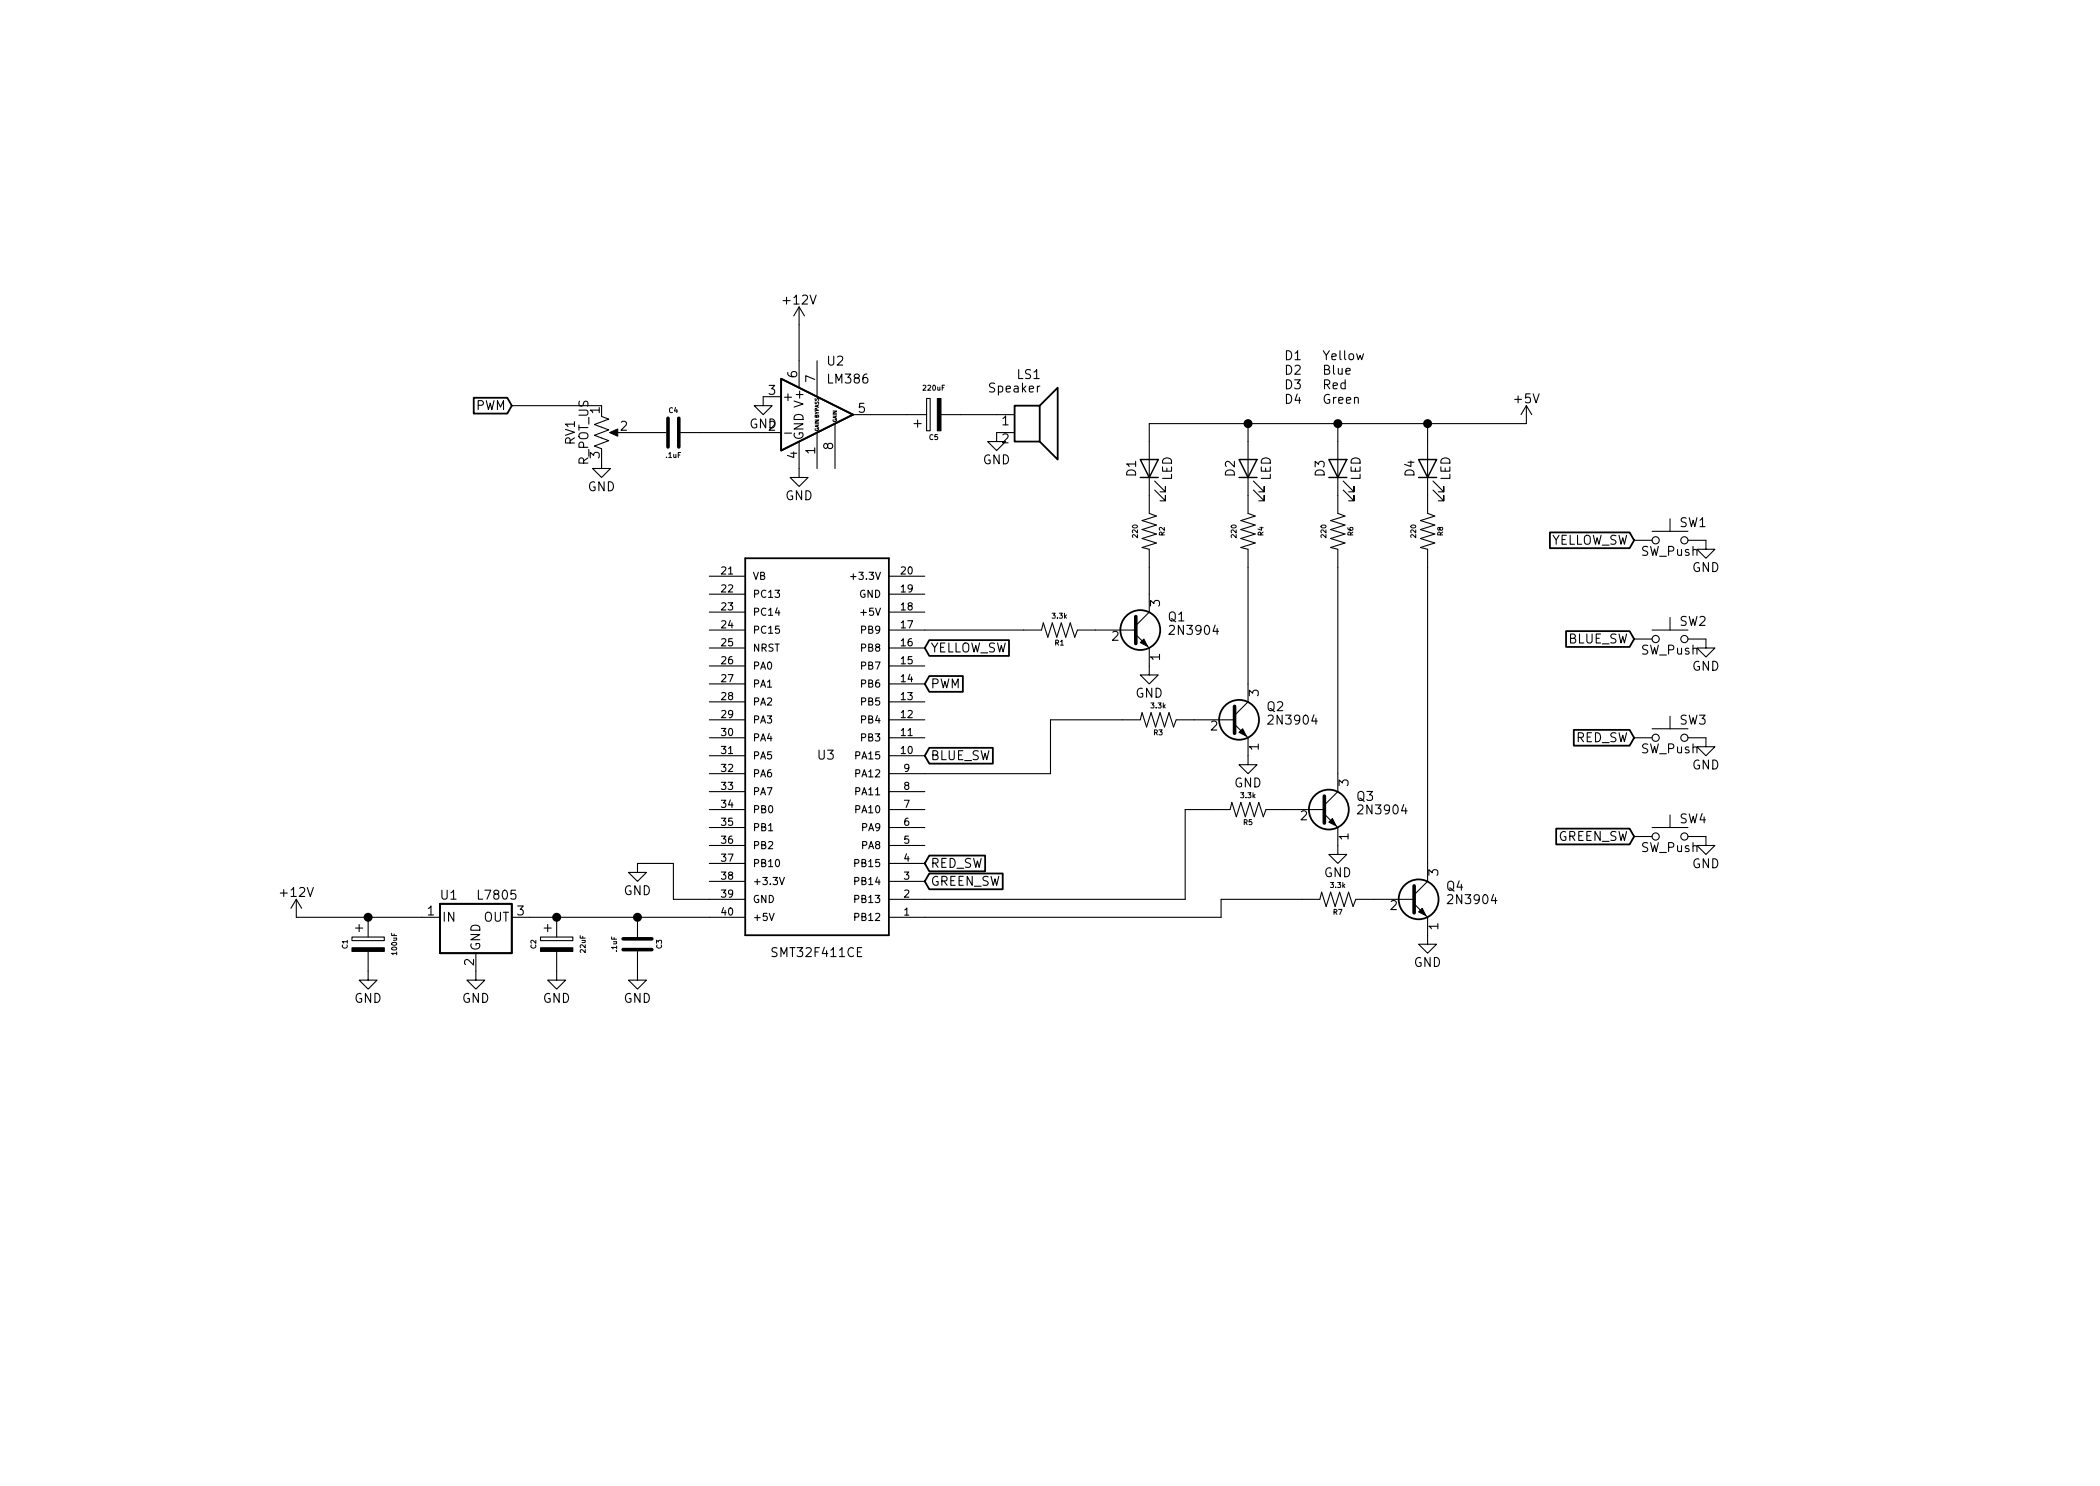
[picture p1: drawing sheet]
<svg xmlns="http://www.w3.org/2000/svg" width="297mm" height="210mm" viewBox="0 0 297 210" stroke-linecap="round" stroke-linejoin="round" font-family="sans-serif">
<g fill="none" stroke="#000" stroke-width=".15">
<path d="M72.4 57.4h12.7M85.1 58.9l1 .4-2 .8 2 .7-2 .8 2 .8-2 .7 1 .4M110.5 56.1h-2.6v1.3h1.3l-1.3 1.3-1.2-1.3h1.2M113 43.4v11.5M113 43.4l-.7 1.3M113 43.4l.8 1.3M115.6 51v5.1M118.1 59.9v6.4M120.6 58.7h10.5M129.3 59.9h1M129.8 59.4v1M131.1 56.4h.5v4.6h-.5z"/>
<path d="M133.1 58.7h10.4M176.5 59.9v12.7l1 .4-2 .7 2 .6-2 .6 2 .7-2 .6 2 .6-2 .7 1 .2v21.6l-1.9 1.9M187.4 52.3l.5-.1 .1-.2v-.2l-.2-.1h-.4v1.3h.4l.2-.2 .1-.3-.3-.2M188.6 54.6l.6-.1-.1-.3h-.4l-.1 .2v.6h.5M188.6 51.7v1.1l.2 .2M189.2 59.9v12.7l1 .4-2 .7 2 .6-2 .6 2 .7-2 .6 2 .6-2 .7 1 .2v34.3l-1.9 1.9M189.3 52.1v.7a.31 .31 0 0 0 .5 .1v-.1M189.8 52.1v.9M190.3 54.2h-.4l-.2 .2v.4l.1 .2h.5M190.3 53.7v1.3M190.4 52.5l.6-.1-.1-.2-.3-.1-.2 .2v.6h.5M190.4 56.6l.7-.1-.1-.2-.4-.1-.2 .2 .1 .6h.5"/>
<path d="M190.9 50.2l.2-.1 .3 .1 .1 .5-.2 .1-.2 .1-.2-.1zM191.6 56.4v-.1a.31 .31 0 0 1 .5 .1v.7M191.6 56.2v.9M191.9 50.1l.2 .8 .3-.6 .2 .6 .3-.8M201.9 59.9v12.7l1 .4-2 .7 2 .6-2 .6 2 .7-2 .6 2 .6-2 .7 1 .2v47l-1.9 1.9M215.9 57.4v2.5h-53.3v12.7l1 .4-2.1 .7 2.1 .6-2.1 .6 2.1 .7-2.1 .6 2.1 .6-2.1 .7 1.1 .2v8.9l-1.9 1.9M215.9 57.4l-.8 1.3M215.9 57.4l.8 1.3M85.1 65v1.3h1.3l-1.3 1.3-1.3-1.3h1.3M86.6 61.2h1M88.9 61.2h5.3M96.3 61.2h14.2"/>
<path d="M111 61.3h1M113 62.5v5.1h1.3l-1.3 1.2-1.2-1.2h1.2M115.6 61.2v5.1M143.5 61.2h-2.5v1.3h1.2l-1.2 1.2-1.3-1.2h1.3M163.3 69.3l1.5 1.6v-.8v.8h-.7M163.3 68.1l1.5 1.5v-.8v.8h-.7M177.3 69.3l1.5 1.6v-.8v.8h-.7M177.3 68.1l1.5 1.5v-.8v.8h-.7M190 69.3l1.5 1.6v-.8v.8h-.7M190 68.1l1.5 1.5v-.8v.8h-.7M202.7 69.3l1.5 1.6v-.8v.8h-.7M202.7 68.1l1.5 1.5v-.8v.8h-.7"/>
<path d="M231.1 76.4h2.6M233.7 75.2h5.1M236.2 73.4v1.8M238.8 76.4h2.5v1.3h1.3l-1.3 1.3-1.3-1.3h1.3M100.3 89.1h5.1M100.3 99.3h5.1M100.3 96.8h5.1M100.3 94.2h5.1M100.3 91.7h5.1M100.3 86.6h5.1M100.3 84.1h5.1M100.3 81.5h5.1"/>
<path d="M120.3 81.6h.8M125.7 89.1h21.6l.3-1 .6 2.1 .6-2.1 .7 2.1 .6-2.1 .6 2.1 .7-2.1 .6 2.1 .4-1.1h8.3M125.7 99.3h5.1M125.7 96.8h5.1M125.7 94.2h5.1M125.7 91.7h5.1M125.7 86.6h5.1M125.7 84.1h5.1M125.7 81.5h5.1M160.7 89.8l1.9 1.9v3.8h1.2l-1.2 1.3-1.3-1.3h1.3M231.1 90.4h2.6M233.7 89.1h5.1"/>
<path d="M236.2 87.4v1.7M238.8 90.4h2.5v1.3h1.3l-1.3 1.3-1.3-1.3h1.3M100.3 101.8h5.1M100.3 114.5h5.1M100.3 104.4h5.1M100.3 117.1h5.1M100.3 106.9h5.1M100.3 109.5h5.1M100.3 112h5.1M100.3 119.6h5.1M125.7 101.8h5.1M125.7 114.5h5.1"/>
<path d="M125.7 104.4h5.1M125.7 117.1h5.1M125.7 106.9h5.1M125.7 112h5.1M125.7 119.6h5.1M174.6 102.5l1.9 1.9v3.8h1.3l-1.3 1.3-1.2-1.3h1.2M174.6 101.8h-8.2l-.4 1.1-.6-2.1-.7 2.1-.6-2.1-.7 2.1-.6-2.1-.6 2.1-.7-2.1-.2 1h-12.7v7.7h-22.9M187.3 115.2l1.9 1.9v3.8h1.3l-1.3 1.3-1.2-1.3h1.2M187.3 114.5h-8.2l-.4 1.1-.6-2.1-.7 2.1-.6-2.1-.7 2.1-.6-2.1-.6 2.1-.7-2.1-.2 1h-6.4v12.7h-41.9M231.1 104.4h2.6M231.1 118.4h2.6M233.7 103.1h5.1"/>
<path d="M233.7 117.1h5.1M236.2 101.3v1.8M236.2 115.3v1.8M238.8 118.4h2.5v1.2h1.3l-1.3 1.3-1.3-1.3h1.3M238.8 104.4h2.5v1.3h1.3l-1.3 1.2-1.3-1.2h1.3M41.9 127.2l-.8 1.3M41.9 127.2v2.6h20.3M41.9 127.2l.8 1.3M49.8 132.6h4.6v.5h-4.6zM50.3 131.3h1M50.8 130.8v1M52.1 134.6v4.1h1.2l-1.2 1.2-1.3-1.2h1.3"/>
<path d="M52.1 129.8v2.8M67.3 134.9v3.8h1.3l-1.3 1.2-1.3-1.2h1.3M72.4 129.8h33M76.5 132.6h4.5v.5h-4.5zM77 131.3h1M77.5 130.8v1M78.7 134.6v4.1h1.3l-1.3 1.2-1.2-1.2h1.2M78.7 129.8v2.8M90.2 134.6v4.1h1.2l-1.2 1.2-1.3-1.2h1.3M90.2 123.4h-1.3l1.3 1.3 1.2-1.3h-1.2v-1.2h5v5h10.2M90.2 129.8v2.8M100.3 124.7h5.1"/>
<path d="M100.3 122.2h5.1M108.8 129.2l.3 1 .4-1M110.3 124.1l.3 1.1 .3-1.1M125.7 124.7h5.1M125.7 122.2h5.1M200 127.9l1.9 1.9v3.8h1.3l-1.3 1.3-1.2-1.3h1.2M200 127.2h-8.2l-.4 1.1-.6-2.1-.7 2.1-.6-2.1-.7 2.1-.6-2.1-.6 2.1-.7-2.1-.2 1h-14v2.6h-47"/>
<circle cx="234.2" cy="76.4" r=".51"/>
<circle cx="238.3" cy="76.4" r=".51"/>
<circle cx="234.2" cy="90.4" r=".51"/>
<circle cx="238.3" cy="90.4" r=".51"/>
<circle cx="234.2" cy="104.4" r=".51"/>
<circle cx="234.2" cy="118.4" r=".51"/>
<circle cx="238.3" cy="104.4" r=".51"/>
<circle cx="238.3" cy="118.4" r=".51"/>
</g>
<path d="M132.6 56.4h.5v4.6h-.5zM86.2 61.2l1.2-.5v1zM161.3 90.9l.5-.5 .5 1zM175.3 103.6l.5-.5 .5 1zM188 116.3l.5-.5 .5 1zM49.8 134.1h4.6v.5h-4.6zM76.5 134.1h4.5v.5h-4.5zM200.7 129l.5-.5 .5 1z" fill="#000" stroke="#000" stroke-width=".15"/>
<path d="M94.5 59.2v4M96 59.2v4M160.7 87.2v3.9M174.6 99.9v3.9M187.3 112.6v3.9M88.1 132.8h4.1M88.1 134.4h4.1M200 125.3v3.9" fill="none" stroke="#000" stroke-width=".51"/>
<g fill="none" stroke="#000" stroke-width=".25">
<path d="M67 56.3h4.8l.6 1.1-.6 1.1h-4.8zM110.5 53.6l10.1 5.1-10.1 5zM143.5 57.4h3.6v5.1h-3.6zM147.1 57.4l2.5-2.5v10.1l-2.5-2.5M105.4 79h20.3v53.3h-20.3zM219.2 75.3h11.3l.6 1.1-.6 1.2h-11.3zM131.4 90.6h11.3v2.2h-11.3l-.6-1.1zM131.4 95.7h4.8v2.2h-4.8l-.6-1.1zM221.5 89.3h9l.6 1.1-.6 1.1h-9zM131.4 105.8h9v2.2h-9l-.6-1.1zM220.1 117.2h10.4l.6 1.2-.6 1.1h-10.4zM222.6 103.3h7.9l.6 1.1-.6 1.1h-7.9z"/>
<path d="M62.2 127.9h10.2v7h-10.2zM131.4 123.6h10.4v2.2h-10.4l-.6-1.1zM131.4 121.1h7.9v2.2h-7.9l-.6-1.1z"/>
<circle cx="161.3" cy="89.1" r="2.82"/>
<circle cx="175.3" cy="101.8" r="2.82"/>
<circle cx="188" cy="114.5" r="2.82"/>
<circle cx="200.7" cy="127.2" r="2.82"/>
</g>
<path d="M161.3 65h2.5l-1.2 2.6zM161.3 67.6h2.5M175.3 65h2.5l-1.3 2.6zM175.3 67.6h2.5M188 65h2.5l-1.3 2.6zM188 67.6h2.5M200.7 65h2.5l-1.3 2.6zM200.7 67.6h2.5" fill="none" stroke="#000" stroke-width=".2"/>
<g fill="#000" stroke="#000" stroke-width=".25">
<circle cx="176.5" cy="59.9" r=".51"/>
<circle cx="189.2" cy="59.9" r=".51"/>
<circle cx="201.9" cy="59.9" r=".51"/>
<circle cx="52.1" cy="129.8" r=".51"/>
<circle cx="78.7" cy="129.8" r=".51"/>
<circle cx="90.2" cy="129.8" r=".51"/>
</g>
<g font-size="1.8">
<text x="110.9" y="43.1">+12V</text>
<text x="112.8" y="53.4" transform="rotate(-90 112.8 53.4)">6</text>
<text x="117.1" y="51.7">U2</text>
<text x="143.9" y="53.6">LS1</text>
<text x="181.6" y="51">D1</text>
<text x="181.6" y="53">D2</text>
<text x="185.3" y="51">Yellow</text>
<text x="67.3" y="58">PWM</text>
<text x="84.8" y="58.5" transform="rotate(-90 84.8 58.5)">1</text>
<text x="108.7" y="55.9">3</text>
<text x="110.6" y="56.8">+</text>
<text x="115.3" y="54.1" transform="rotate(-90 115.3 54.1)">7</text>
<text x="117.2" y="54.3">LM386</text>
<text x="121.4" y="58.4">5</text>
<text x="140.1" y="55.5">Speaker</text>
<text x="181.6" y="55.1">D3</text>
<text x="181.6" y="57.1">D4</text>
<text x="185.3" y="55.1">Red</text>
<text x="185.3" y="57.1">Green</text>
<text x="214.3" y="57.1">+5V</text>
<text x="81.3" y="62.9" transform="rotate(-90 81.3 62.9)">RV1</text>
<text x="83.2" y="65.9" transform="rotate(-90 83.2 65.9)">R_POT_US</text>
<text x="84.8" y="64.9" transform="rotate(-90 84.8 64.9)">3</text>
<text x="87.8" y="61">2</text>
<text x="106" y="60.6">GND</text>
<text x="108.7" y="61">2</text>
<text x="112.8" y="64.9" transform="rotate(-90 112.8 64.9)">4</text>
<text x="113.7" y="62.4" transform="rotate(-90 113.7 62.4)">GND V+</text>
<text x="115.3" y="64.2" transform="rotate(-90 115.3 64.2)">1</text>
<text x="117.9" y="63.6" transform="rotate(-90 117.9 63.6)">8</text>
<text x="139" y="65.7">GND</text>
<text x="141.8" y="60.2">1</text>
<text x="141.8" y="62.7">2</text>
<text x="83.1" y="69.5">GND</text>
<text x="111.1" y="70.8">GND</text>
<text x="160.7" y="67.4" transform="rotate(-90 160.7 67.4)">D1</text>
<text x="165.8" y="68" transform="rotate(-90 165.8 68)">LED</text>
<text x="174.7" y="67.4" transform="rotate(-90 174.7 67.4)">D2</text>
<text x="179.8" y="68" transform="rotate(-90 179.8 68)">LED</text>
<text x="187.4" y="67.4" transform="rotate(-90 187.4 67.4)">D3</text>
<text x="192.5" y="68" transform="rotate(-90 192.5 68)">LED</text>
<text x="200.1" y="67.4" transform="rotate(-90 200.1 67.4)">D4</text>
<text x="205.2" y="68" transform="rotate(-90 205.2 68)">LED</text>
<text x="218.9" y="77.1">YELLOW_SW</text>
<text x="237.6" y="74.6">SW1</text>
<text x="232.2" y="78.7">SW_Push</text>
<text x="239.3" y="80.9">GND</text>
<text x="164.1" y="85.8" transform="rotate(-90 164.1 85.8)">3</text>
<text x="165.3" y="87.9">Q1</text>
<text x="165.8" y="89.8">2N3904</text>
<text x="237.6" y="88.6">SW2</text>
<text x="131.6" y="92.3">YELLOW_SW</text>
<text x="157.3" y="90.7">2</text>
<text x="164.1" y="93.4" transform="rotate(-90 164.1 93.4)">1</text>
<text x="221.7" y="91.1">BLUE_SW</text>
<text x="232.2" y="92.6">SW_Push</text>
<text x="239.3" y="94.9">GND</text>
<text x="131.6" y="97.4">PWM</text>
<text x="160.6" y="98.7">GND</text>
<text x="178.1" y="98.5" transform="rotate(-90 178.1 98.5)">3</text>
<text x="179.2" y="100.6">Q2</text>
<text x="115.7" y="107.5">U3</text>
<text x="131.6" y="107.6">BLUE_SW</text>
<text x="171.3" y="103.4">2</text>
<text x="178.1" y="106.1" transform="rotate(-90 178.1 106.1)">1</text>
<text x="179.7" y="102.5">2N3904</text>
<text x="222.8" y="105">RED_SW</text>
<text x="232.2" y="106.6">SW_Push</text>
<text x="237.6" y="102.5">SW3</text>
<text x="174.6" y="111.4">GND</text>
<text x="190.8" y="111.2" transform="rotate(-90 190.8 111.2)">3</text>
<text x="191.9" y="113.3">Q3</text>
<text x="239.3" y="108.9">GND</text>
<text x="184" y="116.1">2</text>
<text x="190.8" y="118.8" transform="rotate(-90 190.8 118.8)">1</text>
<text x="192.4" y="115.2">2N3904</text>
<text x="220.2" y="119">GREEN_SW</text>
<text x="237.6" y="116.5">SW4</text>
<text x="131.6" y="125.3">GREEN_SW</text>
<text x="131.6" y="122.8">RED_SW</text>
<text x="187.3" y="124.1">GND</text>
<text x="203.5" y="123.9" transform="rotate(-90 203.5 123.9)">3</text>
<text x="232.2" y="120.6">SW_Push</text>
<text x="239.3" y="122.9">GND</text>
<text x="39.8" y="126.9">+12V</text>
<text x="60.5" y="129.5">1</text>
<text x="62.4" y="127.3">U1</text>
<text x="62.5" y="130.4">IN</text>
<text x="67.8" y="127.3">L7805</text>
<text x="68.4" y="130.4">OUT</text>
<text x="73.2" y="129.5">3</text>
<text x="88.2" y="126.7">GND</text>
<text x="196.7" y="128.8">2</text>
<text x="203.5" y="131.5" transform="rotate(-90 203.5 131.5)">1</text>
<text x="204.6" y="126">Q4</text>
<text x="205.1" y="127.9">2N3904</text>
<text x="67.1" y="136.6" transform="rotate(-90 67.1 136.6)">2</text>
<text x="67.9" y="134.6" transform="rotate(-90 67.9 134.6)">GND</text>
<text x="109.4" y="135.4">SMT32F411CE</text>
<text x="200" y="136.8">GND</text>
<text x="50.1" y="141.9">GND</text>
<text x="65.4" y="141.9">GND</text>
<text x="76.8" y="141.9">GND</text>
<text x="88.2" y="141.9">GND</text>
</g>
<g font-size="1.4">
<text x="102.1" y="81.3">21</text>
<text x="102.1" y="83.8">22</text>
<text x="106.4" y="82">VB</text>
<text x="121" y="82">+3.3V</text>
<text x="127.5" y="83.8">19</text>
<text x="127.5" y="81.3">20</text>
<text x="102.1" y="86.4">23</text>
<text x="102.1" y="88.9">24</text>
<text x="106.4" y="84.6">PC13</text>
<text x="106.4" y="87.1">PC14</text>
<text x="106.4" y="89.7">PC15</text>
<text x="121.6" y="84.6">GND</text>
<text x="122" y="89.7">PB9</text>
<text x="122.1" y="87.1">+5V</text>
<text x="127.5" y="88.9">17</text>
<text x="127.5" y="86.4">18</text>
<text x="102.1" y="91.4">25</text>
<text x="102.1" y="94">26</text>
<text x="106.4" y="92.2">NRST</text>
<text x="106.4" y="94.7">PA0</text>
<text x="122" y="94.7">PB7</text>
<text x="122" y="92.2">PB8</text>
<text x="127.5" y="94">15</text>
<text x="127.5" y="91.4">16</text>
<text x="102.1" y="96.5">27</text>
<text x="102.1" y="99.1">28</text>
<text x="102.1" y="101.6">29</text>
<text x="106.4" y="97.3">PA1</text>
<text x="106.4" y="99.8">PA2</text>
<text x="122" y="99.8">PB5</text>
<text x="122" y="97.3">PB6</text>
<text x="127.5" y="101.6">12</text>
<text x="127.5" y="99.1">13</text>
<text x="127.5" y="96.5">14</text>
<text x="102.1" y="104.1">30</text>
<text x="102.1" y="106.7">31</text>
<text x="106.4" y="102.4">PA3</text>
<text x="106.4" y="104.9">PA4</text>
<text x="106.4" y="107.4">PA5</text>
<text x="121.2" y="107.4">PA15</text>
<text x="122" y="104.9">PB3</text>
<text x="122" y="102.4">PB4</text>
<text x="127.5" y="106.7">10</text>
<text x="127.5" y="104.1">11</text>
<text x="102.1" y="109.2">32</text>
<text x="102.1" y="111.8">33</text>
<text x="106.4" y="110">PA6</text>
<text x="106.4" y="112.5">PA7</text>
<text x="121.2" y="112.5">PA11</text>
<text x="121.2" y="110">PA12</text>
<text x="127.9" y="111.8">8</text>
<text x="127.9" y="109.2">9</text>
<text x="102.1" y="114.3">34</text>
<text x="102.1" y="116.8">35</text>
<text x="102.1" y="119.4">36</text>
<text x="106.4" y="115.1">PB0</text>
<text x="106.4" y="117.6">PB1</text>
<text x="121.2" y="115.1">PA10</text>
<text x="122" y="117.6">PA9</text>
<text x="127.9" y="119.4">5</text>
<text x="127.9" y="116.8">6</text>
<text x="127.9" y="114.3">7</text>
<text x="102.1" y="121.9">37</text>
<text x="102.1" y="124.5">38</text>
<text x="106.4" y="120.1">PB2</text>
<text x="106.4" y="122.7">PB10</text>
<text x="106.4" y="125.2">+3.3V</text>
<text x="121.2" y="125.2">PB14</text>
<text x="121.2" y="122.7">PB15</text>
<text x="122" y="120.1">PA8</text>
<text x="127.9" y="124.5">3</text>
<text x="127.9" y="121.9">4</text>
<text x="102.1" y="127">39</text>
<text x="102.1" y="129.5">40</text>
<text x="106.4" y="127.8">GND</text>
<text x="106.4" y="130.3">+5V</text>
<text x="121.2" y="130.3">PB12</text>
<text x="121.2" y="127.8">PB13</text>
<text x="127.9" y="129.5">1</text>
<text x="127.9" y="127">2</text>
</g>
<g font-size="1">
<text x="94.6" y="58.4">C4</text>
<text x="130.7" y="55.3">220uF</text>
<text x="94.2" y="64.8">.1uF</text>
<text x="131.4" y="62.2">C5</text>
<text x="160.9" y="76" transform="rotate(-90 160.9 76)">220</text>
<text x="164.7" y="75.8" transform="rotate(-90 164.7 75.8)">R2</text>
<text x="174.9" y="76" transform="rotate(-90 174.9 76)">220</text>
<text x="178.7" y="75.8" transform="rotate(-90 178.7 75.8)">R4</text>
<text x="187.6" y="76" transform="rotate(-90 187.6 76)">220</text>
<text x="191.4" y="75.8" transform="rotate(-90 191.4 75.8)">R6</text>
<text x="200.3" y="76" transform="rotate(-90 200.3 76)">220</text>
<text x="204.1" y="75.8" transform="rotate(-90 204.1 75.8)">R8</text>
<text x="148.9" y="87.5">3.3k</text>
<text x="149.2" y="91.3">R1</text>
<text x="162.9" y="100.2">3.3k</text>
<text x="163.2" y="104">R3</text>
<text x="175.6" y="112.9">3.3k</text>
<text x="175.9" y="116.7">R5</text>
<text x="188.3" y="125.6">3.3k</text>
<text x="188.6" y="129.4">R7</text>
<text x="49.2" y="134.2" transform="rotate(-90 49.2 134.2)">C1</text>
<text x="56.2" y="135" transform="rotate(-90 56.2 135)">100uF</text>
<text x="75.8" y="134.2" transform="rotate(-90 75.8 134.2)">C2</text>
<text x="82.8" y="134.7" transform="rotate(-90 82.8 134.7)">22uF</text>
<text x="87.3" y="134.6" transform="rotate(-90 87.3 134.6)">.1uF</text>
<text x="93.6" y="134.2" transform="rotate(-90 93.6 134.2)">C3</text>
</g>
<g font-size=".7">
<text x="118.4" y="59.8" transform="rotate(-90 118.4 59.8)">GAIN</text>
<text x="115.8" y="61.1" transform="rotate(-90 115.8 61.1)">GAIN BYPASS</text>
</g>
</svg>
